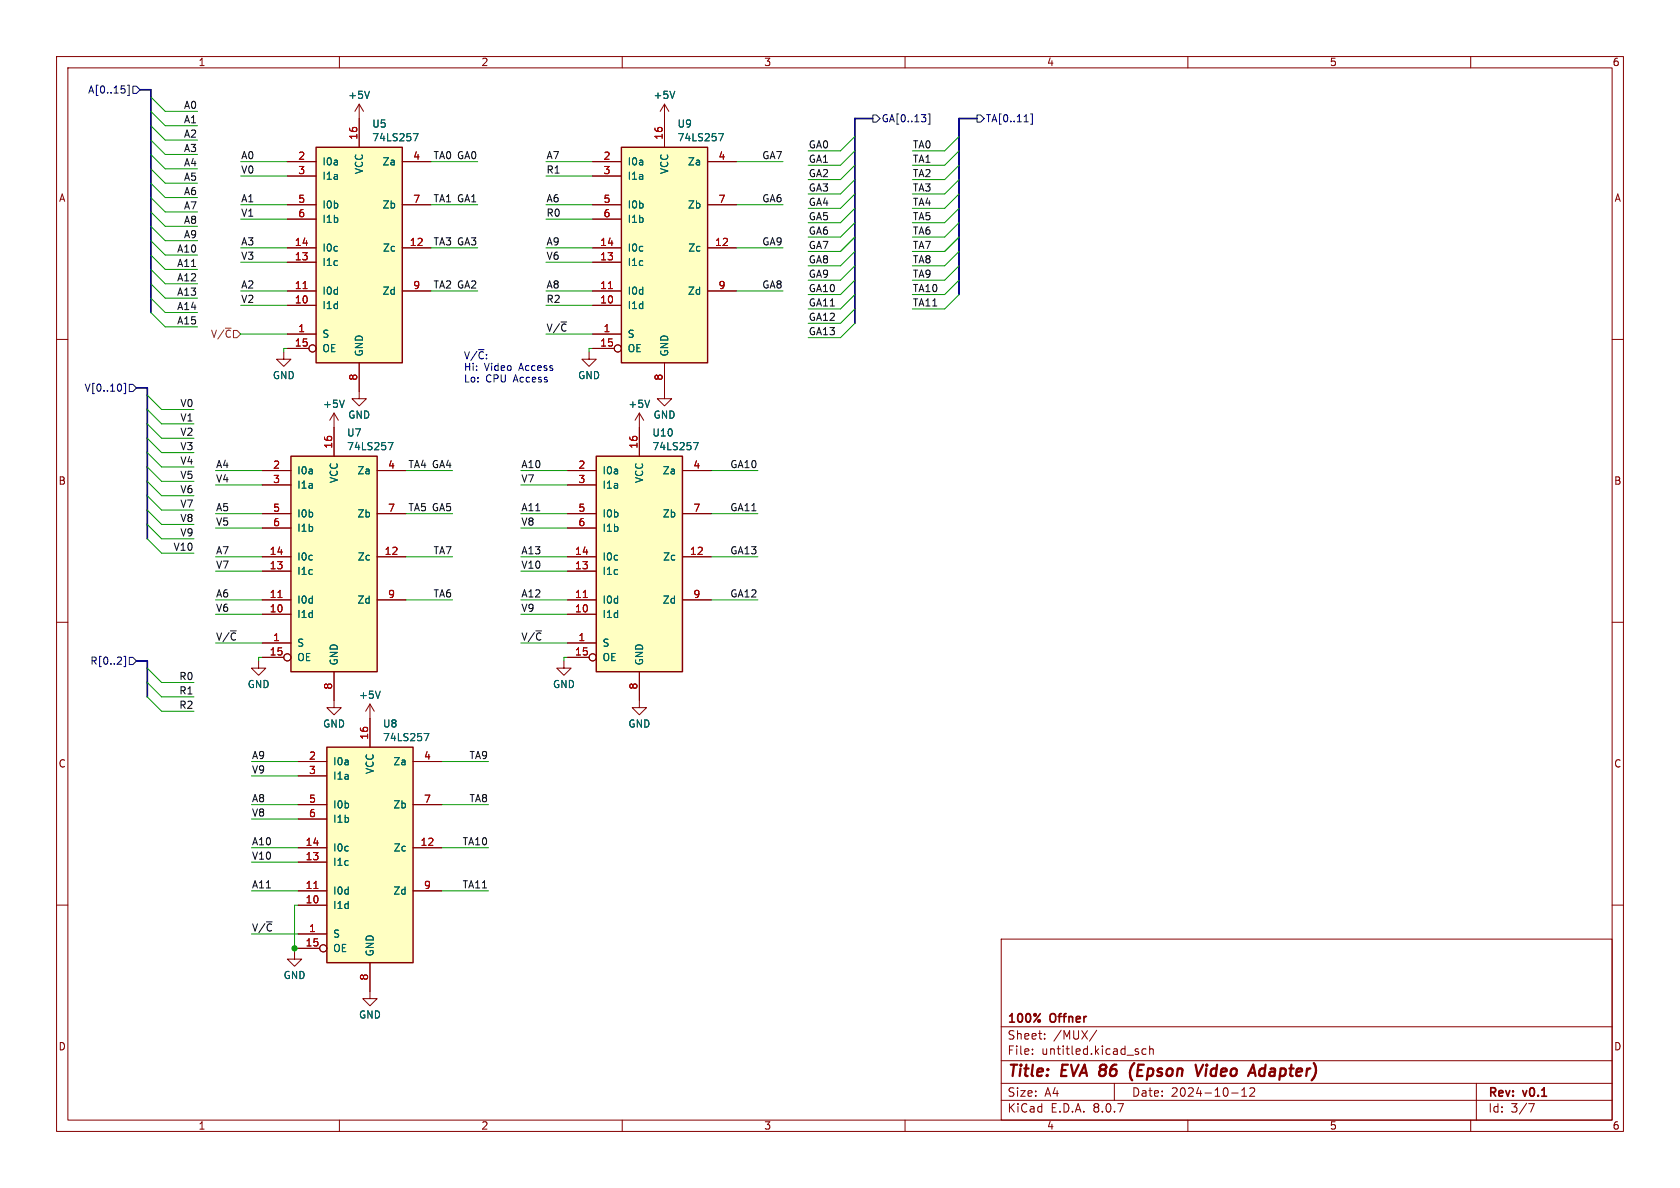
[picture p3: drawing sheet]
<svg xmlns="http://www.w3.org/2000/svg" width="297mm" height="210mm" viewBox="0 0 297 210" stroke-linecap="round" stroke-linejoin="round" font-family="sans-serif">
<g fill="none" stroke="#840000" stroke-width=".18">
<path d="M10 10h277v190h-277zM12 12h273v186h-273zM60 10v2M110 10v2M160 10v2M210 10v2M260 10v2M10 60h2M63.5 69.2v1.3h1.3l-1.3 1.3-1.3-1.3h1.3M285 60h2M10 110h2M45.7 116.8v1.3h1.3l-1.3 1.3-1.3-1.3h1.3"/>
<path d="M285 110h2M59.1 123.8v1.3h1.2l-1.2 1.3-1.3-1.3h1.3M65.4 124.5l-.8 1.2M65.4 124.5v2.5M65.4 124.5l.8 1.2M10 160h2M52.1 168.3v1.2h1.2l-1.2 1.3-1.3-1.3h1.3M177 166h108v32h-108zM285 160h2M60 198v2M110 198v2M160 198v2"/>
<path d="M177 194.5h108M177 191.5h108M177 187.5h108M177 181.5h108M182.5 186.3v.1M182.5 185.5v.1M184.7 183.6v.1M184.7 182.8v.1M193.9 182.1l-1.3 2M197 191.5v3M201.2 186v.3M202.6 185.5l-.4-.1-.3 .3v.4l.1 .2h.6"/>
<path d="M203.2 185.5l.3-.1 .3 .1 .1 .9M203.2 184.9v1.5M210 198v2M217.7 193.2h1.2M219.5 193.8h.9M219.5 192.7l.5-.4v1.5M221 192.4l.5-.1 .2 .1 .1 .3-.9 1.1h.9M260 198v2M261 191.5v6.5M270.2 195.1h1l-.6 1.5"/>
</g>
<path d="M200.5 187.9a2.35 2.35 0 0 0-.3 3.1M212.7 188.2l-.9 2M213.3 188.9l-.2 1.3M213.4 188.2l-.1 .2M213.4 188.2l-.1 .1v.1M213.4 188.2v.1l-.1 .1M223.5 188.9a.66 .66 0 0 0-.8 .4v.7l.2 .2h.4" fill="none" stroke="#840000" stroke-width=".4"/>
<path d="M67.2 122.2l-.4 1.2" fill="none" stroke="#006464" stroke-width=".18"/>
<path d="M57.8 132.1h15.2v38.1h-15.2z" fill="#ffffc2"/>
<path d="M57.8 132.1h15.2v38.1h-15.2z" fill="none" stroke="#840000" stroke-width=".25"/>
<g fill="none" stroke="#840000" stroke-width=".18">
<path d="M117.5 18.4l-.8 1.3M117.5 18.4v2.6M117.5 18.4l.7 1.3M104.1 62.2v1.3h1.3l-1.3 1.3-1.2-1.3h1.2M52.7 134.6h5.1M52.7 137.2h5.1M65.4 127v5.1M73 134.6h5.1M52.7 157.5h5.1M52.7 149.9h5.1M52.7 152.4h5.1M52.7 142.2h5.1"/>
<path d="M52.7 144.8h5.1M73 157.5h5.1M73 149.9h5.1M73 142.2h5.1M52.7 165.1h5.1M52.7 160h5.1M52.7 167.6h3.8M65.4 170.2v6.3h1.3l-1.3 1.3-1.3-1.3h1.3"/>
<circle cx="57.1" cy="167.6" r=".63"/>
</g>
<path d="M55.5 157.1h.7" fill="none" stroke="#a90000" stroke-width=".18"/>
<path d="M119.3 16.1l-.4 1.3M75 129.7h.8l-.5 1.2" fill="none" stroke="#006464" stroke-width=".18"/>
<path d="M109.9 26h15.2v38.1h-15.2z" fill="#ffffc2"/>
<path d="M109.9 26h15.2v38.1h-15.2z" fill="none" stroke="#840000" stroke-width=".25"/>
<g fill="none" stroke="#840000" stroke-width=".18">
<path d="M63.5 18.4l-.8 1.3M63.5 18.4v2.6M63.5 18.4l.8 1.3M104.8 28.6h5.1M104.8 31.1h5.1M104.8 36.2h5.1M104.8 38.7h5.1M117.5 21v5M125.1 28.6h5.1M125.1 36.2h5.1M104.8 59.1h5.1M104.8 54h5.1"/>
<path d="M104.8 51.4h5.1M104.8 43.8h5.1M104.8 46.4h5.1M125.1 51.4h5.1M125.1 43.8h5.1M59.1 73l-.8 1.3M59.1 73v2.6M59.1 73l.7 1.3M104.8 61.6h3.8M113 73l-.7 1.3M113 73v2.6M113 73l.8 1.3"/>
<path d="M117.5 64.1v6.4h1.2l-1.2 1.3-1.3-1.3h1.3"/>
<circle cx="109.2" cy="61.6" r=".63"/>
</g>
<path d="M107.6 51h.7" fill="none" stroke="#a90000" stroke-width=".18"/>
<path d="M65.3 16.1l-.4 1.3M127 23.6h.9l-.6 1.3M60.9 70.7l-.5 1.3M114.8 70.7l-.4 1.3" fill="none" stroke="#006464" stroke-width=".18"/>
<path d="M51.4 80.6h15.3v38.1h-15.3z" fill="#ffffc2"/>
<path d="M51.4 80.6h15.3v38.1h-15.3z" fill="none" stroke="#840000" stroke-width=".25"/>
<g fill="none" stroke="#840000" stroke-width=".18">
<path d="M59.1 75.6v5M46.4 98.4h5M46.4 83.2h5M46.4 85.7h5M46.4 90.8h5M46.4 93.3h5M66.7 98.4h5.1M66.7 83.2h5.1M66.7 90.8h5.1M46.4 113.7h5M46.4 108.6h5M46.4 106h5"/>
<path d="M46.4 101h5M46.4 116.2h3.8M59.1 118.7v5.1M66.7 106h5.1"/>
<circle cx="50.8" cy="116.2" r=".63"/>
</g>
<path d="M49.1 105.6h.8" fill="none" stroke="#a90000" stroke-width=".18"/>
<path d="M68.6 78.2h.9l-.6 1.3" fill="none" stroke="#006464" stroke-width=".18"/>
<path d="M55.9 26h15.2v38.1h-15.2z" fill="#ffffc2"/>
<path d="M55.9 26h15.2v38.1h-15.2z" fill="none" stroke="#840000" stroke-width=".25"/>
<g fill="none" stroke="#840000" stroke-width=".18">
<path d="M50.8 28.6h5.1M50.8 31.1h5.1M50.8 36.2h5.1M50.8 38.7h5.1M63.5 21v5M71.1 28.6h5.1M71.1 36.2h5.1M50.8 59.1h5.1M50.8 54h5.1M50.8 51.4h5.1M50.8 43.8h5.1M50.8 46.4h5.1"/>
<path d="M71.1 51.4h5.1M71.1 43.8h5.1M50.2 62.2v1.3h1.2l-1.2 1.3-1.3-1.3h1.3M50.8 61.6h3.8M63.5 64.1v5.1M99.7 116.8v1.3h1.3l-1.3 1.3-1.3-1.3h1.3M113 123.8v1.3h1.3l-1.3 1.3-1.2-1.3h1.2"/>
<circle cx="55.2" cy="61.6" r=".63"/>
</g>
<path d="M53.6 51h.7" fill="none" stroke="#a90000" stroke-width=".18"/>
<path d="M73.1 23.6h.8l-.5 1.3" fill="none" stroke="#006464" stroke-width=".18"/>
<path d="M105.4 80.6h15.2v38.1h-15.2z" fill="#ffffc2"/>
<path d="M105.4 80.6h15.2v38.1h-15.2z" fill="none" stroke="#840000" stroke-width=".25"/>
<g fill="none" stroke="#840000" stroke-width=".18">
<path d="M50.8 28.6h5.1M50.8 31.1h5.1M50.8 36.2h5.1M50.8 38.7h5.1M63.5 21v5M71.1 28.6h5.1M71.1 36.2h5.1M104.8 28.6h5.1M104.8 31.1h5.1M104.8 36.2h5.1M104.8 38.7h5.1M117.5 21v5"/>
<path d="M125.1 28.6h5.1M125.1 36.2h5.1M50.8 59.1h5.1M50.8 54h5.1M50.8 51.4h5.1M50.8 43.8h5.1M50.8 46.4h5.1M71.1 51.4h5.1M71.1 43.8h5.1M104.8 59.1h5.1M104.8 54h5.1M104.8 51.4h5.1"/>
<path d="M104.8 43.8h5.1M104.8 46.4h5.1M125.1 51.4h5.1M125.1 43.8h5.1M50.8 61.6h3.8M59.1 75.6v5M63.5 64.1v5.1M104.8 61.6h3.8M113 75.6v5M117.5 64.1v5.1M46.4 98.4h5M46.4 83.2h5"/>
<path d="M46.4 85.7h5M46.4 90.8h5M46.4 93.3h5M66.7 98.4h5.1M66.7 83.2h5.1M66.7 90.8h5.1M100.3 98.4h5.1M100.3 83.2h5.1M100.3 85.7h5.1M100.3 90.8h5.1M100.3 93.3h5.1M120.6 98.4h5.1"/>
<path d="M120.6 83.2h5.1M120.6 90.8h5.1M46.4 113.7h5M46.4 108.6h5M46.4 106h5M46.4 101h5M46.4 116.2h3.8M59.1 118.7v5.1M66.7 106h5.1M100.3 113.7h5.1M100.3 108.6h5.1M100.3 106h5.1"/>
<path d="M100.3 101h5.1M100.3 116.2h3.8M113 118.7v5.1M120.6 106h5.1M52.7 134.6h5.1M52.7 137.2h5.1M65.4 127v5.1M73 134.6h5.1M52.7 157.5h5.1M52.7 149.9h5.1M52.7 152.4h5.1M52.7 142.2h5.1"/>
<path d="M52.7 144.8h5.1M73 157.5h5.1M73 149.9h5.1M73 142.2h5.1M52.7 165.1h5.1M52.7 160h5.1M52.7 167.6h3.8M65.4 170.2v5.1"/>
<circle cx="55.2" cy="61.6" r=".63"/>
<circle cx="109.2" cy="61.6" r=".63"/>
<circle cx="50.8" cy="116.2" r=".63"/>
<circle cx="104.8" cy="116.2" r=".63"/>
<circle cx="57.1" cy="167.6" r=".63"/>
</g>
<path d="M53.6 51h.7M107.6 51h.7M49.1 105.6h.8M103.1 105.6h.7M55.5 157.1h.7" fill="none" stroke="#a90000" stroke-width=".18"/>
<path d="M65.3 16.1l-.4 1.3M119.3 16.1l-.4 1.3M73.1 23.6h.8l-.5 1.3M127 23.6h.9l-.6 1.3M60.9 70.7l-.5 1.3M68.6 78.2h.9l-.6 1.3M114.8 70.7l-.4 1.3M122.6 78.2h.8l-.5 1.3M67.2 122.2l-.4 1.2M75 129.7h.8l-.5 1.2" fill="none" stroke="#006464" stroke-width=".18"/>
<path d="M22.1 15.8v.5M22.5 15.1h.3v1.8h-.3M23.5 15.2h.6l.7 .7-.7 .6h-.6zM154.3 20.3h.6l.7 .7-.7 .6h-.6zM164.1 20.1h.3v1.9h-.3M172.7 20.3h.7l.6 .7-.6 .6h-.7zM182.2 20.1h.3v1.9h-.3M21.4 68.1v.8M21.9 67.8h.3v1.8h-.3M22.9 67.9h.6l.6 .7-.6 .6h-.6zM21.9 116h.3v1.8h-.3M22.9 116.2h.6l.6 .6-.6 .7h-.6z" fill="none" stroke="#000084" stroke-width=".18"/>
<path d="M24.8 15.9h1.9v39.3M154.3 21h-3.2v36.2M172.7 21h-3.2v31.1M24.1 68.6h1.9v26.7M24.1 116.8h1.9v6.4" fill="none" stroke="#000084" stroke-width=".3"/>
<g fill="none" stroke="#009600" stroke-width=".18">
<path d="M26.7 17.1l2.5 2.6h5.7M26.7 19.7l2.5 2.5h5.7M26.7 24.8l2.5 2.5h5.7M26.7 37.5l2.5 2.5h5.7M26.7 34.9l2.5 2.6h5.7M26.7 29.8l2.5 2.6h5.7M26.7 32.4l2.5 2.5h5.7M26.7 22.2l2.5 2.6h5.7M26.7 27.3l2.5 2.5h5.7M42.5 28.6h8.3M42.5 31.1h8.3M42.5 36.2h8.3"/>
<path d="M42.5 38.7h8.3M76.2 28.6h8.3M76.2 36.2h8.3M96.5 28.6h8.3M96.5 31.1h8.3M96.5 36.2h8.3M96.5 38.7h8.3M130.2 28.6h8.2M130.2 36.2h8.2M151.1 36.8l-2.5 2.6h-5.7M151.1 24.1l-2.5 2.6h-5.7M151.1 29.2l-2.5 2.6h-5.7"/>
<path d="M151.1 26.7l-2.5 2.5h-5.7M151.1 39.4l-2.5 2.5h-5.7M151.1 34.3l-2.5 2.5h-5.7M151.1 31.8l-2.5 2.5h-5.7M169.5 36.8l-2.5 2.6h-5.7M169.5 24.1l-2.5 2.6h-5.7M169.5 29.2l-2.5 2.6h-5.7M169.5 26.7l-2.5 2.5h-5.7M169.5 39.4l-2.5 2.5h-5.7M169.5 34.3l-2.5 2.5h-5.7M169.5 31.8l-2.5 2.5h-5.7M26.7 55.2l2.5 2.6h5.7"/>
<path d="M26.7 50.2l2.5 2.5h5.7M26.7 47.6l2.5 2.6h5.7M26.7 52.7l2.5 2.5h5.7M26.7 42.5l2.5 2.6h5.7M26.7 40l2.5 2.5h5.7M26.7 45.1l2.5 2.5h5.7M42.5 43.8h8.3M42.5 54h8.3M42.5 46.4h8.3M42.5 59.1h8.3M42.5 51.4h8.3M76.2 43.8h8.3"/>
<path d="M76.2 51.4h8.3M96.5 43.8h8.3M96.5 54h8.3M96.5 46.4h8.3M96.5 59.1h8.3M96.5 51.4h8.3M130.2 43.8h8.2M130.2 51.4h8.2M151.1 41.9l-2.5 2.6h-5.7M151.1 52.1l-2.5 2.5h-5.7M151.1 49.5l-2.5 2.6h-5.7M151.1 47l-2.5 2.5h-5.7"/>
<path d="M151.1 44.5l-2.5 2.5h-5.7M151.1 57.2l-2.5 2.5h-5.7M151.1 54.6l-2.5 2.6h-5.7M169.5 41.9l-2.5 2.6h-5.7M169.5 52.1l-2.5 2.5h-5.7M169.5 49.5l-2.5 2.6h-5.7M169.5 47l-2.5 2.5h-5.7M169.5 44.5l-2.5 2.5h-5.7M26 72.4l2.6 2.5h5.7M26 77.5l2.6 2.5h5.7M26 69.9l2.6 2.5h5.7M26 74.9l2.6 2.6h5.7"/>
<path d="M50.8 61.6h-.6v.6M104.8 61.6h-.7v.6M26 92.7l2.6 2.6h5.7M26 90.2l2.6 2.5h5.7M26 85.1l2.6 2.5h5.7M26 95.3l2.6 2.5h5.7M26 80l2.6 2.6h5.7M26 87.6l2.6 2.6h5.7M26 82.6l2.6 2.5h5.7M38.1 93.3h8.3M38.1 85.7h8.3M38.1 83.2h8.3"/>
<path d="M38.1 90.8h8.3M38.1 98.4h8.3M71.8 83.2h8.2M71.8 90.8h8.2M71.8 98.4h8.2M92.1 93.3h8.2M92.1 85.7h8.2M92.1 83.2h8.2M92.1 90.8h8.2M92.1 98.4h8.2M125.7 83.2h8.3M125.7 90.8h8.3"/>
<path d="M125.7 98.4h8.3M26 118.1l2.6 2.6h5.7M38.1 113.7h8.3M38.1 108.6h8.3M38.1 101h8.3M38.1 106h8.3M46.4 116.2h-.7v.6M71.8 106h8.2M92.1 113.7h8.2M92.1 108.6h8.2M92.1 101h8.2M92.1 106h8.2"/>
<path d="M100.3 116.2h-.6v.6M125.7 106h8.3M26 123.2l2.6 2.5h5.7M26 120.7l2.6 2.5h5.7M44.4 137.2h8.3M44.4 134.6h8.3M78.1 134.6h8.3M44.4 149.9h8.3M44.4 157.5h8.3M44.4 142.2h8.3M44.4 144.8h8.3M44.4 152.4h8.3"/>
<path d="M78.1 149.9h8.3M78.1 157.5h8.3M78.1 142.2h8.3M44.4 165.1h8.3M52.1 167.6h.6M52.7 160h-.6v8.3"/>
</g>
<circle cx="52.1" cy="167.6" r=".46" fill="#009600" stroke="#009600" stroke-width=".18"/>
<g font-size="2.8" fill="#840000">
<text x="178" y="190.9">Title:</text>
<text x="187.7" y="190.9">EVA 86</text>
<text x="201.4" y="190.9">(Epson</text>
<text x="213.9" y="190.9">Video</text>
<text x="224.2" y="190.9">Adapter)</text>
</g>
<g font-size="2.1" fill="#840000">
<text x="178" y="184">Sheet:</text>
<text x="178" y="181.2">100%</text>
<text x="185.7" y="181.2">Offner</text>
<text x="186.2" y="184">/MUX/</text>
<text x="178" y="186.7">File:</text>
<text x="184.1" y="186.7">untitled.kicad_sch</text>
<text x="178" y="196.9">KiCad</text>
<text x="178" y="194.1">Size:</text>
<text x="184.7" y="194.1">A4</text>
<text x="185.7" y="196.9">E.D.A.</text>
<text x="193.3" y="196.9">8.0.7</text>
<text x="200" y="194.1">Date:</text>
<text x="207" y="194.1">2024-10-12</text>
<text x="263" y="194.3">Rev:</text>
<text x="263" y="196.9">Id:</text>
<text x="267.1" y="196.9">3/7</text>
<text x="269.4" y="194.3">v0.1</text>
</g>
<g font-size="1.8" fill="#840000">
<text x="35" y="11.9">1</text>
<text x="85" y="11.9">2</text>
<text x="135" y="11.9">3</text>
<text x="185" y="11.9">4</text>
<text x="235" y="11.9">5</text>
<text x="285" y="11.9">6</text>
<text x="10.3" y="35.9">A</text>
<text x="285.3" y="35.9">A</text>
<text x="10.3" y="85.9">B</text>
<text x="285.3" y="85.9">B</text>
<text x="10.3" y="135.9">C</text>
<text x="285.3" y="135.9">C</text>
<text x="10.3" y="185.9">D</text>
<text x="285.3" y="185.9">D</text>
<text x="35" y="199.9">1</text>
<text x="85" y="199.9">2</text>
<text x="135" y="199.9">3</text>
<text x="185" y="199.9">4</text>
<text x="235" y="199.9">5</text>
<text x="285" y="199.9">6</text>
</g>
<g font-size="1.8" fill="#000084">
<text x="15.5" y="16.7">A[0..15]</text>
<text x="155.8" y="21.8">GA[0..13]</text>
<text x="174.2" y="21.8">TA[0..11]</text>
<text x="14.8" y="69.4">V[0..10]</text>
<text x="15.9" y="117.7">R[0..2]</text>
</g>
<g font-size="1.8" fill="#006464">
<text x="61.5" y="17.7">+5V</text>
<text x="115.4" y="17.7">+5V</text>
<text x="65.7" y="22.8">U5</text>
<text x="119.7" y="22.8">U9</text>
<text x="56.9" y="29.4">I0a</text>
<text x="65.7" y="25.2">74LS257</text>
<text x="67.5" y="29.4">Za</text>
<text x="110.9" y="29.4">I0a</text>
<text x="119.7" y="25.2">74LS257</text>
<text x="121.5" y="29.4">Za</text>
<text x="56.9" y="32">I1a</text>
<text x="64.4" y="30.9" transform="rotate(-90 64.4 30.9)">VCC</text>
<text x="110.9" y="32">I1a</text>
<text x="118.3" y="30.9" transform="rotate(-90 118.3 30.9)">VCC</text>
<text x="56.9" y="37.1">I0b</text>
<text x="56.9" y="39.6">I1b</text>
<text x="67.5" y="37.1">Zb</text>
<text x="110.9" y="37.1">I0b</text>
<text x="110.9" y="39.6">I1b</text>
<text x="121.5" y="37.1">Zb</text>
<text x="56.9" y="47.2">I1c</text>
<text x="56.9" y="44.7">I0c</text>
<text x="67.6" y="44.7">Zc</text>
<text x="110.9" y="47.2">I1c</text>
<text x="110.9" y="44.7">I0c</text>
<text x="121.6" y="44.7">Zc</text>
<text x="56.9" y="52.3">I0d</text>
<text x="67.5" y="52.3">Zd</text>
<text x="110.9" y="52.3">I0d</text>
<text x="121.5" y="52.3">Zd</text>
<text x="56.9" y="59.9">S</text>
<text x="56.9" y="54.8">I1d</text>
<text x="110.9" y="59.9">S</text>
<text x="110.9" y="54.8">I1d</text>
<text x="56.9" y="62.5">OE</text>
<text x="64.4" y="63.1" transform="rotate(-90 64.4 63.1)">GND</text>
<text x="110.9" y="62.5">OE</text>
<text x="118.3" y="63.1" transform="rotate(-90 118.3 63.1)">GND</text>
<text x="48.1" y="67.2">GND</text>
<text x="102.1" y="67.2">GND</text>
<text x="57" y="72.3">+5V</text>
<text x="61.3" y="77.4">U7</text>
<text x="61.5" y="74.2">GND</text>
<text x="111" y="72.3">+5V</text>
<text x="115.2" y="77.4">U10</text>
<text x="115.4" y="74.2">GND</text>
<text x="61.3" y="79.8">74LS257</text>
<text x="115.2" y="79.8">74LS257</text>
<text x="52.5" y="84">I0a</text>
<text x="52.5" y="86.6">I1a</text>
<text x="59.9" y="85.5" transform="rotate(-90 59.9 85.5)">VCC</text>
<text x="63.1" y="84">Za</text>
<text x="106.4" y="84">I0a</text>
<text x="106.4" y="86.6">I1a</text>
<text x="113.9" y="85.5" transform="rotate(-90 113.9 85.5)">VCC</text>
<text x="117.1" y="84">Za</text>
<text x="52.5" y="91.7">I0b</text>
<text x="52.5" y="94.2">I1b</text>
<text x="63.1" y="91.7">Zb</text>
<text x="106.4" y="91.7">I0b</text>
<text x="106.4" y="94.2">I1b</text>
<text x="117.1" y="91.7">Zb</text>
<text x="52.5" y="101.8">I1c</text>
<text x="52.5" y="99.3">I0c</text>
<text x="63.2" y="99.3">Zc</text>
<text x="106.4" y="101.8">I1c</text>
<text x="106.4" y="99.3">I0c</text>
<text x="117.1" y="99.3">Zc</text>
<text x="52.5" y="106.9">I0d</text>
<text x="63.1" y="106.9">Zd</text>
<text x="106.4" y="106.9">I0d</text>
<text x="117.1" y="106.9">Zd</text>
<text x="52.5" y="109.4">I1d</text>
<text x="106.4" y="109.4">I1d</text>
<text x="52.5" y="114.5">S</text>
<text x="52.5" y="117.1">OE</text>
<text x="59.9" y="117.7" transform="rotate(-90 59.9 117.7)">GND</text>
<text x="106.4" y="114.5">S</text>
<text x="106.4" y="117.1">OE</text>
<text x="113.9" y="117.7" transform="rotate(-90 113.9 117.7)">GND</text>
<text x="43.7" y="121.8">GND</text>
<text x="63.4" y="123.7">+5V</text>
<text x="97.7" y="121.8">GND</text>
<text x="57" y="128.8">GND</text>
<text x="67.6" y="131.2">74LS257</text>
<text x="67.6" y="128.8">U8</text>
<text x="111" y="128.8">GND</text>
<text x="58.8" y="135.5">I0a</text>
<text x="66.3" y="136.9" transform="rotate(-90 66.3 136.9)">VCC</text>
<text x="69.4" y="135.5">Za</text>
<text x="58.8" y="138">I1a</text>
<text x="58.8" y="143.1">I0b</text>
<text x="69.4" y="143.1">Zb</text>
<text x="58.8" y="145.6">I1b</text>
<text x="58.8" y="153.3">I1c</text>
<text x="58.8" y="150.7">I0c</text>
<text x="69.5" y="150.7">Zc</text>
<text x="58.8" y="160.9">I1d</text>
<text x="58.8" y="158.3">I0d</text>
<text x="69.4" y="158.3">Zd</text>
<text x="58.8" y="166">S</text>
<text x="50" y="173.3">GND</text>
<text x="58.8" y="168.5">OE</text>
<text x="66.3" y="169.2" transform="rotate(-90 66.3 169.2)">GND</text>
<text x="63.4" y="180.3">GND</text>
</g>
<g font-size="1.8" fill="#0f0f0f">
<text x="32.4" y="21.9">A1</text>
<text x="32.4" y="19.3">A0</text>
<text x="32.4" y="24.4">A2</text>
<text x="32.4" y="29.5">A4</text>
<text x="32.4" y="27">A3</text>
<text x="42.5" y="28.2">A0</text>
<text x="76.5" y="28.2">TA0 GA0</text>
<text x="96.5" y="28.2">A7</text>
<text x="134.7" y="28.2">GA7</text>
<text x="142.9" y="26.3">GA0</text>
<text x="142.9" y="28.9">GA1</text>
<text x="161.3" y="28.9">TA1</text>
<text x="161.3" y="26.3">TA0</text>
<text x="32.4" y="34.6">A6</text>
<text x="32.4" y="32">A5</text>
<text x="42.5" y="35.8">A1</text>
<text x="42.5" y="30.8">V0</text>
<text x="76.5" y="35.8">TA1 GA1</text>
<text x="96.5" y="35.8">A6</text>
<text x="96.5" y="30.8">R1</text>
<text x="134.7" y="35.8">GA6</text>
<text x="142.9" y="31.4">GA2</text>
<text x="142.9" y="33.9">GA3</text>
<text x="161.3" y="33.9">TA3</text>
<text x="161.3" y="31.4">TA2</text>
<text x="32.4" y="39.7">A8</text>
<text x="32.4" y="37.1">A7</text>
<text x="42.5" y="38.4">V1</text>
<text x="96.5" y="38.4">R0</text>
<text x="142.9" y="39">GA5</text>
<text x="142.9" y="41.6">GA6</text>
<text x="142.9" y="36.5">GA4</text>
<text x="161.3" y="39">TA5</text>
<text x="161.3" y="36.5">TA4</text>
<text x="161.3" y="41.6">TA6</text>
<text x="31.2" y="47.3">A11</text>
<text x="31.2" y="44.7">A10</text>
<text x="32.4" y="42.2">A9</text>
<text x="42.5" y="43.5">A3</text>
<text x="42.5" y="46">V3</text>
<text x="76.5" y="43.5">TA3 GA3</text>
<text x="96.5" y="46">V6</text>
<text x="96.5" y="43.5">A9</text>
<text x="134.7" y="43.5">GA9</text>
<text x="142.9" y="44.1">GA7</text>
<text x="142.9" y="46.6">GA8</text>
<text x="161.3" y="46.6">TA8</text>
<text x="161.3" y="44.1">TA7</text>
<text x="31.2" y="52.4">A13</text>
<text x="31.2" y="49.8">A12</text>
<text x="42.5" y="53.6">V2</text>
<text x="42.5" y="51.1">A2</text>
<text x="76.5" y="51.1">TA2 GA2</text>
<text x="96.5" y="51.1">A8</text>
<text x="96.5" y="53.6">R2</text>
<text x="134.7" y="51.1">GA8</text>
<text x="142.9" y="49.2">GA9</text>
<text x="142.9" y="51.7">GA10</text>
<text x="161.3" y="51.7">TA10</text>
<text x="161.3" y="49.2">TA9</text>
<text x="31.2" y="54.9">A14</text>
<text x="31.2" y="57.4">A15</text>
<text x="96.5" y="58.7">V/~{C}</text>
<text x="142.9" y="54.3">GA11</text>
<text x="142.9" y="56.8">GA12</text>
<text x="142.9" y="59.3">GA13</text>
<text x="161.3" y="54.3">TA11</text>
<text x="31.8" y="72">V0</text>
<text x="31.8" y="77.1">V2</text>
<text x="31.8" y="74.6">V1</text>
<text x="31.8" y="79.7">V3</text>
<text x="31.8" y="82.2">V4</text>
<text x="38.1" y="82.8">A4</text>
<text x="72.1" y="82.8">TA4 GA4</text>
<text x="92.1" y="82.8">A10</text>
<text x="129" y="82.8">GA10</text>
<text x="31.8" y="87.3">V6</text>
<text x="31.8" y="89.8">V7</text>
<text x="31.8" y="84.7">V5</text>
<text x="38.1" y="85.4">V4</text>
<text x="92.1" y="85.4">V7</text>
<text x="31.8" y="92.4">V8</text>
<text x="31.8" y="94.9">V9</text>
<text x="38.1" y="90.5">A5</text>
<text x="38.1" y="93">V5</text>
<text x="72.1" y="90.5">TA5 GA5</text>
<text x="92.1" y="93">V8</text>
<text x="92.1" y="90.5">A11</text>
<text x="129" y="90.5">GA11</text>
<text x="30.6" y="97.4">V10</text>
<text x="38.1" y="98.1">A7</text>
<text x="38.1" y="100.6">V7</text>
<text x="76.5" y="98.1">TA7</text>
<text x="92.1" y="100.6">V10</text>
<text x="92.1" y="98.1">A13</text>
<text x="129" y="98.1">GA13</text>
<text x="38.1" y="105.7">A6</text>
<text x="76.5" y="105.7">TA6</text>
<text x="92.1" y="105.7">A12</text>
<text x="129" y="105.7">GA12</text>
<text x="38.1" y="113.3">V/~{C}</text>
<text x="38.1" y="108.2">V6</text>
<text x="92.1" y="108.2">V9</text>
<text x="92.1" y="113.3">V/~{C}</text>
<text x="31.6" y="125.4">R2</text>
<text x="31.6" y="122.8">R1</text>
<text x="31.6" y="120.3">R0</text>
<text x="44.4" y="136.8">V9</text>
<text x="44.4" y="134.3">A9</text>
<text x="82.9" y="134.3">TA9</text>
<text x="44.4" y="141.9">A8</text>
<text x="82.9" y="141.9">TA8</text>
<text x="44.4" y="149.5">A10</text>
<text x="44.4" y="144.4">V8</text>
<text x="81.7" y="149.5">TA10</text>
<text x="44.4" y="152.1">V10</text>
<text x="44.4" y="157.1">A11</text>
<text x="81.7" y="157.1">TA11</text>
<text x="44.4" y="164.8">V/~{C}</text>
</g>
<g font-size="1.8" fill="#a90000">
<text x="52.6" y="28.3">2</text>
<text x="63.2" y="24.8" transform="rotate(-90 63.2 24.8)">16</text>
<text x="73" y="28.3">4</text>
<text x="106.6" y="28.3">2</text>
<text x="117.2" y="24.8" transform="rotate(-90 117.2 24.8)">16</text>
<text x="126.9" y="28.3">4</text>
<text x="52.6" y="30.9">3</text>
<text x="52.6" y="35.9">5</text>
<text x="73" y="35.9">7</text>
<text x="106.6" y="30.9">3</text>
<text x="106.6" y="35.9">5</text>
<text x="126.9" y="35.9">7</text>
<text x="52.6" y="38.5">6</text>
<text x="106.6" y="38.5">6</text>
<text x="52" y="46.1">13</text>
<text x="52" y="43.6">14</text>
<text x="72.3" y="43.6">12</text>
<text x="106" y="46.1">13</text>
<text x="106" y="43.6">14</text>
<text x="126.3" y="43.6">12</text>
<text x="52" y="53.7">10</text>
<text x="52" y="51.2">11</text>
<text x="73" y="51.2">9</text>
<text x="106" y="53.7">10</text>
<text x="106" y="51.2">11</text>
<text x="126.9" y="51.2">9</text>
<text x="52.6" y="58.8">1</text>
<text x="106.6" y="58.8">1</text>
<text x="52" y="61.3">15</text>
<text x="106" y="61.3">15</text>
<text x="63.2" y="67.4" transform="rotate(-90 63.2 67.4)">8</text>
<text x="117.2" y="67.4" transform="rotate(-90 117.2 67.4)">8</text>
<text x="48.2" y="82.9">2</text>
<text x="58.8" y="79.4" transform="rotate(-90 58.8 79.4)">16</text>
<text x="68.5" y="82.9">4</text>
<text x="102.2" y="82.9">2</text>
<text x="112.8" y="79.4" transform="rotate(-90 112.8 79.4)">16</text>
<text x="122.5" y="82.9">4</text>
<text x="48.2" y="85.5">3</text>
<text x="102.2" y="85.5">3</text>
<text x="48.2" y="90.6">5</text>
<text x="48.2" y="93.1">6</text>
<text x="68.5" y="90.6">7</text>
<text x="102.2" y="90.6">5</text>
<text x="102.2" y="93.1">6</text>
<text x="122.5" y="90.6">7</text>
<text x="47.6" y="100.7">13</text>
<text x="47.6" y="98.2">14</text>
<text x="67.9" y="98.2">12</text>
<text x="101.6" y="100.7">13</text>
<text x="101.6" y="98.2">14</text>
<text x="121.9" y="98.2">12</text>
<text x="47.6" y="105.8">11</text>
<text x="68.5" y="105.8">9</text>
<text x="101.6" y="105.8">11</text>
<text x="122.5" y="105.8">9</text>
<text x="47.6" y="108.3">10</text>
<text x="48.2" y="113.4">1</text>
<text x="101.6" y="108.3">10</text>
<text x="102.2" y="113.4">1</text>
<text x="47.6" y="116">15</text>
<text x="101.6" y="116">15</text>
<text x="58.8" y="122" transform="rotate(-90 58.8 122)">8</text>
<text x="112.8" y="122" transform="rotate(-90 112.8 122)">8</text>
<text x="65.2" y="130.9" transform="rotate(-90 65.2 130.9)">16</text>
<text x="54.5" y="134.4">2</text>
<text x="54.5" y="136.9">3</text>
<text x="74.9" y="134.4">4</text>
<text x="54.5" y="142">5</text>
<text x="74.9" y="142">7</text>
<text x="53.9" y="149.6">14</text>
<text x="54.5" y="144.5">6</text>
<text x="74.3" y="149.6">12</text>
<text x="53.9" y="152.1">13</text>
<text x="53.9" y="159.8">10</text>
<text x="53.9" y="157.2">11</text>
<text x="74.9" y="157.2">9</text>
<text x="53.9" y="167.4">15</text>
<text x="54.5" y="164.8">1</text>
<text x="65.2" y="173.4" transform="rotate(-90 65.2 173.4)">8</text>
</g>
<text font-size="1.8" fill="#725600" x="37.2" y="59.9">V/~{C}</text>
<g font-size="1.8" fill="#0000c2">
<text x="81.9" y="63.6">V/~{C}:</text>
<text x="81.9" y="65.7">Hi:</text>
<text x="85.6" y="65.7">Video</text>
<text x="91.9" y="65.7">Access</text>
<text x="81.9" y="67.7">Lo:</text>
<text x="85.9" y="67.7">CPU</text>
<text x="90.9" y="67.7">Access</text>
</g>
</svg>
